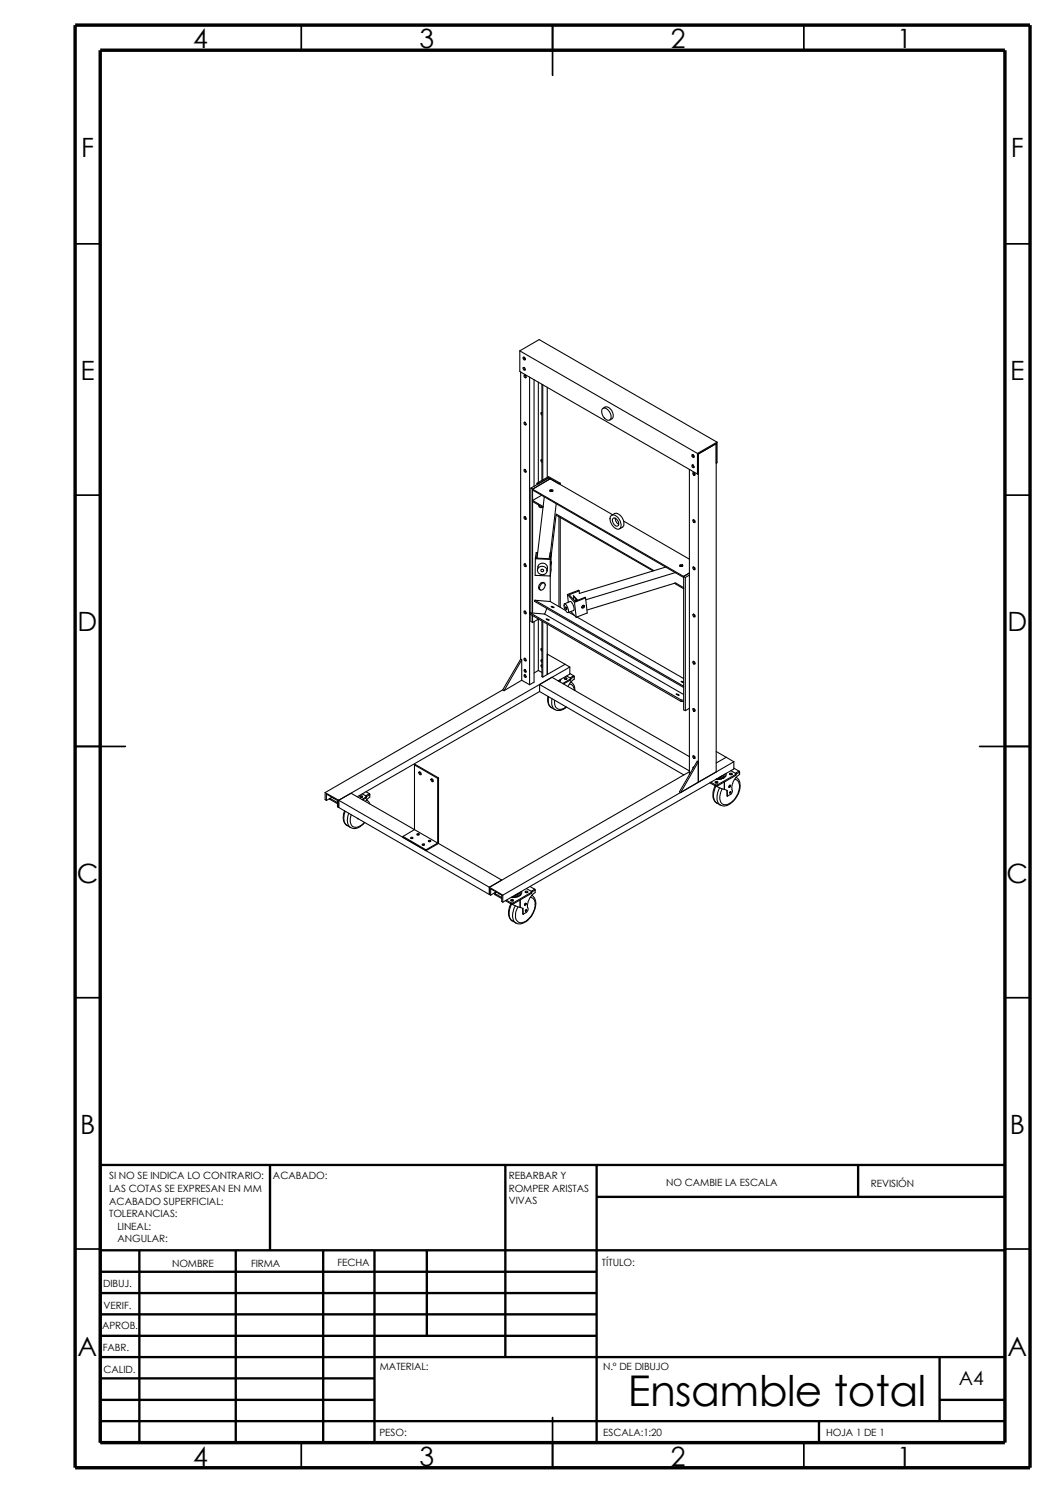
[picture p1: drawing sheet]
<svg xmlns="http://www.w3.org/2000/svg" width="210mm" height="297mm" viewBox="0 0 210 297" stroke-linecap="round" stroke-linejoin="round" font-family="sans-serif">
<g fill="none" stroke="#000" stroke-width=".34">
<path d="M59.9 5v5M109.9 5v10M159.9 5v5M14.9 48.5h5M199.9 48.5h5M14.9 98.5h5M199.9 98.5h5M14.9 148.5h10M194.9 148.5h10M14.9 198.5h5M199.9 198.5h5M14.9 248.5h5"/>
<path d="M199.9 248.5h5M59.9 287v5M109.9 282v10M159.9 287v5"/>
</g>
<g fill="none" stroke="#000" stroke-width=".47">
<path d="M53.7 231.8v17M100.5 231.8v38.2M118.7 231.8v55.2M118.7 238.1h81.2M170.7 231.8v6.3M199.9 231.8h-180v55.2M19.9 248.8h180M19.9 257.3h98.8M19.9 253h98.8M27.7 248.8v38.2M46.9 248.8v38.2M64.3 248.8v38.2"/>
<path d="M74.5 248.8v38.2M84.9 248.8v17M19.9 265.8h98.8M19.9 261.5h98.8M19.9 278.5h54.6M19.9 274.2h54.6M19.9 270h180M186.9 278.5h13M186.9 270v12.7M19.9 282.7h180M162.9 282.7v4.3"/>
</g>
<path d="M14.9 5h190v287h-190zM19.9 10h180v277h-180z" fill="none" stroke="#000" stroke-width=".68" stroke-linecap="butt"/>
<g fill="none" stroke="#000" stroke-width=".21">
<path d="M103.4 69.8l35.4 20.4M103.4 69.8v4.1l35.4 20.4M103.4 69.8l3.9-2.2 35.4 20.4M103.6 74v57.1M104.1 73.2a.28 .28 0 0 1 .4 .1 .28 .28 0 0 1-.2 .4zM104.1 71.1h.3a.26 .26 0 0 1 .2 .3 .26 .26 0 0 1-.3 .2 .26 .26 0 0 1-.2-.3zM104.2 71.1l.2 .4M104.2 73.1l.3 .5M104.3 74.6l.2 .1a.24 .24 0 0 1 .2 .2 .24 .24 0 0 1-.2 .2l-.2-.2zM104.3 71.3h.2M104.4 71.4l.1-.1-.1 .2M104.4 74.6l.1 .3 .2 .2"/>
<path d="M104.4 71.5h.1M105.4 75v61.2M106.3 75.5v21.3M107.1 76v20M107.8 76.5v19.1M108 76.5v19M108.9 77v18M104.3 84l.2 .1a.24 .24 0 0 1 .2 .2 .24 .24 0 0 1-.2 .2l-.2-.2zM104.3 93.4l.2 .1a.24 .24 0 0 1 .2 .2 .24 .24 0 0 1-.2 .2l-.2-.2zM104.4 84v.2l.3 .3M104.4 93.4v.2l.3 .3M105.6 97.1v24.8"/>
<path d="M105.6 97.1l.4 .2M106 97.3v24.7M106 97.3l30 17.4M106 97.5l30 17.4M106 99.8l2 1.2M106.8 96.1l2.3-1.3 2.4 1.3M106.8 96.1v.3M107.7 98.6l-1.7 1 2.1 1.2M107.8 82.1v.2M107.8 91.4v.3M107.8 82.1h-.2l.2 .5M107.8 91.5v-.1a.3 .3 0 0 0-.2 .3 .3 .3 0 0 0 .2 .3"/>
<path d="M108.3 98.8l-1.5 12.2M109.1 95.1l2.1 1.2 .3-.2M109.1 95.1l-2 1.2-.3-.2M109.1 95.1l-3.5 2M109.1 95.1l.4 .1M109.4 97.5h.5a.15 .15 0 0 1 .1 .1 .15 .15 0 0 1-.2 .1l-.2 .1zM109.4 97.7h.6zM109.5 95.2l-3.5 2.1M109.5 95.2l12.4 7.2M109.5 97.7h.4M111.5 96.1v.3M119.8 81.4a.97 .97 0 0 1 1.5 .6l.1 .1a1.27 1.27 0 0 1 0 1.4 1.21 1.21 0 0 1-1.6-1l-.1-.4z"/>
<path d="M120 81.2l.4-.2a1.55 1.55 0 0 1 1.6 1.5l-.1 .6-.6 .5M137.2 93.4v60.7M137.7 90.5h.2a.24 .24 0 0 1 .2 .3 .24 .24 0 0 1-.2 .2l-.2-.2zM137.7 92.5a.4 .4 0 0 1 .3 .5h-.2zM137.8 94.1l.2-.1 .2 .1v.5l-.2-.1zM137.8 90.7h.2M137.8 90.5l.2 .4M137.8 92.5l.1 .3 .2 .2M137.9 90.8l.1-.1v.2M138 94l.2 .4M138 90.9h.1M138.2 94.2v.2"/>
<path d="M138.2 94.4l.1 .1M138.8 90.2v4.1M138.9 94.2l-.1 .1M142.5 88.3l-3.6 2v65.3M142.5 88.3v65.3l-3.6 2M142.5 88.3l-3.6 2M142.7 88l-3.9 2.2M142.7 88v4.1l-.2 .1M104.3 102.8l.3 .2v.3h-.2zM104.3 112.2a.4 .4 0 0 1 .3 .5l-.3-.2zM104.4 102.8l.1 .3 .2 .2M104.4 112.2l.1 .3 .2 .1"/>
<path d="M106.4 119.4l29.6 17.1M106.4 119.4l3.1 .3M106.4 119.4l-.1 .2 29.7 17.2M106.5 111.2l3 .1M106.9 109.9l-.1 1.1 2.5 .2 .1-1.2 .2 .1M106.9 109.9h-.2l-.2 1.3M106.9 109.9v.5M106.9 113.4l.2-.7a.72 .72 0 0 1 .7-.6 .96 .96 0 0 1 1.1 .6l-.1 .9M107.1 112.9a.92 .92 0 0 1 1.4 0 .92 .92 0 0 1 0 1.3 .93 .93 0 0 1-1.2-.1 .93 .93 0 0 1-.2-1.2zM107.1 100.5l.2 .3 .2 .2M107.4 100.6v.2a.36 .36 0 0 0 .5 .1M107.6 116.3a.48 .48 0 0 1 .7-.3 .48 .48 0 0 1 .1 .8l-.5 .5a.33 .33 0 0 1-.3 .1 .33 .33 0 0 1-.2-.2v-.4z"/>
<path d="M108.3 116a.85 .85 0 0 0-.9 .2 .85 .85 0 0 0-.2 .9l.3 .3M109.5 111.3v8.4M109.5 119.7l3 1.8M109.6 111.8v.6zM109.6 110.1v3.3l-.1 1.2-3-.1v-3.3M109.6 110.1l-.1 1.2M110.7 100.2l-1.2 9.8M110.7 102.3l-1.1 8.5M110.7 102.3l19.4 11.2M110.7 102.5l19.2 11.1M111.2 102.8v17.9M111.5 102.9v17.9"/>
<path d="M112.9 118.3l.2 1.5M112.9 118.3l1.4 1.5M114 118.4l.9 1M114.1 119.3v-.6l.8 .8M114.3 119.8l.3 3M114.5 119.5h.1M114.6 119.2v.4M114.8 119.3l-.3 .2M115.2 117.6l-.1-.2-2.2 .9M115.2 117.6l-2 .7 1.2 1.3 2-.8 .1 .2M115.2 117.6l.1 .5M116.5 119l.3 3-2.2 .8"/>
<path d="M116.5 119l-2.2 .8M121.7 102.5a1.55 1.55 0 0 1 1.7 1.2 1.2 1.2 0 0 1-.2 1.5 1.94 1.94 0 0 1-1.8-2.2zM121.7 102.5l.6-.3a1.72 1.72 0 0 1 1.8 1.6l-.1 .9-.7 .5M122 103.2a.91 .91 0 0 1 1.1 .9 .46 .46 0 0 1-.3 .6 .46 .46 0 0 1-.6-.3l-.4-.8zM122.4 103.1l.2 .7 .5 .5M124.1 103.7l13.1 7.6M132.5 112.8l-17.2 5.3M134.2 116l1.8 1.1M134.4 113.9l-17.9 5.4M134.4 116l-17.6 5.4M134.4 116l1.6 .9M135.3 112.6h.5"/>
<path d="M135.3 112.4h.4l.1 .2h-.5l-.1-.1zM135.4 112.7h.3M136 114.7l.4 .2M136 114.7v26.5l.4 .2M136.4 114.9v26.5M137.2 114.4l-.8 .5M137.2 114l-1.2 .7M137.8 103.5l.2-.1 .2 .1v.5l-.3-.2zM137.9 112.8l.3 .1v.5l-.3-.2zM138 103.4l.2 .4M138 112.8l.2 .4M138.2 103.6v.2"/>
<path d="M138.2 113v.2M138.2 103.8l.1 .1M138.2 113.2h.1M100 137.2l.3 .2M100 137.2l-35.3 20.5M103.6 131.1l.2 .2M103.6 131.1l-3.6 6.1M103.8 135.3l1.6 .9M103.8 135.3l-3.5 2.1M103.8 131.3l-3.5 6.1M103.8 131.3v4M104.3 121.6a.36 .36 0 0 1 .3 .2 .36 .36 0 0 1 0 .3l-.3-.1z"/>
<path d="M104.3 131h.2a.24 .24 0 0 1 .2 .3 .24 .24 0 0 1-.2 .2l-.2-.2zM104.3 133.2l.2 .1 .2 .3a.24 .24 0 0 1-.3 .1 .24 .24 0 0 1-.1-.2zM104.3 134.2l.3 .2 .1 .3a.24 .24 0 0 1-.3 0 .24 .24 0 0 1-.1-.2zM104.4 121.6l.1 .3 .2 .1M104.4 131v.2l.3 .2M104.4 133.2l.3 .4M104.4 134.2l.3 .5M105.5 121.9l-.1 .2 30.1 17.4M105.5 121.9l30.1 17.4M105.5 121.9l2.9 .3M105.6 122.3v1.4l.4 .2M106 122.5v1.4"/>
<path d="M106.3 123.7v12l-.9 .5M107.1 123.2v10.2M107.1 133.4l-.8 .5M107.1 133.4l.7 .4M107.1 123.1l-1.1 .8M107.4 136.2l29.8 17.2M107.4 137.6l28.7 16.6M107.4 136.2v1.4M107.4 136.2l2.4-1.5 27.4 15.8M107.4 137.6l-36.3 20.9M107.8 129v.3M107.8 131.3v.2"/>
<path d="M107.8 132.3v.2M107.8 129l-.2 .1 .2 .4M107.8 131.3a.27 .27 0 0 0-.1 .2 .27 .27 0 0 0 .1 .3M107.8 132.3a.26 .26 0 0 0-.2 .2 .26 .26 0 0 0 .2 .3M107.8 123.6v11l.2 .1M108 123.7v11M108.4 122.2l27.6 16M108.7 123.1l.6 .3zM108.8 121l-.4 1.2M108.9 124.2v10M108.9 130.1l3.5 2.1M109 138.6l.1 1.4 .6 .8"/>
<path d="M109.1 138.6l.1 1.6 .5 .6M109.6 120.6h.3l.3 .3zM109.9 139l-.1 1.3 .6 .9M110.4 139.3a1.35 1.35 0 0 0 1.1 1.8l1.1-.5M111.1 135.4v.1M111.4 135.3l-.1 .3M111.6 135.1l-.2 .5M112.3 120.1a1.5 1.5 0 0 1 .8 1.7 .36 .36 0 0 1-.4 0 .36 .36 0 0 1-.2-.3l-.2-.6zM112.3 120.1l1.2-.4 .6 .8 .1 .9-1.2 .5M112.3 134.9l.3-.1 .2 .2-.3 .2-.2-.2zM112.3 135.1h.4M112.4 132.2l-4.4 2.5"/>
<path d="M112.4 132.2l1 .5M112.5 120.8l.3 .2-.1 .3zM112.7 134.5l.8 .4v.2M113.2 121.8l1.1 .7M113.3 136.1l.7 .3 .3 .9M113.4 134l.7 .5M113.4 132.7l-46 26.5M113.4 132.7v1.4l-2.4 1.4M113.5 135.1l-1.5 .9M113.5 135.1v.2M113.5 135.3l-1.4 .8M113.5 135v.3"/>
<path d="M113.6 121.7l1 1.1M113.6 135.7l.7 .8 .1 .9M114.1 134.5l.2 .1M114.1 134.5l-.7 .4M114.3 134.6v.5l-.8 .7-.5 .8M114.3 134.6l-.8 .4M114.8 122.8l21.2 12.2M116.2 120.4l-.2 .4-.3 .1 .5-.3v-.2l-.5 .4M134.5 138l.6 .3h-.4zM135.5 139.5l.5 .1M135.6 139.3l-.1 .2M135.6 139.3h.4"/>
<path d="M136 135.7l-.5-.1 .5 .2M137.8 131.7l.2-.1 .2 .1 .1 .4-.3-.1zM137.9 122.2l.3 .1 .1 .4-.3-.1zM138 122.2l.2 .4M138 131.6l.2 .4M138.2 122.4v.2M138.2 131.8v.2M138.2 122.6h.1M138.2 132h.1M64.7 157.7v1.4l.2 .2M64.7 157.7l2.7 1.5M64.9 159.3v-1.3l2.2 1.3v1.2l.3 .2"/>
<path d="M65.6 158.9l.1 .1M65.7 159v-.2l1.4 .9M65.7 159l1.4 .9M66 158.6l-1.1 .7M66.4 158.8l.1 .1M66.4 158.8h.1M67.4 159.2l30 17.3M67.4 159.2v1.5M67.4 159.2l2.4-1.4 12.7 7.3M71.6 158.4l.4-.1 .1 .2-.4 .1zM71.7 158.6h.4M72.1 157.9l.8 .5-.1 .2"/>
<path d="M72.8 158.6l-.8 .4M72.8 158.6v.2M72.8 158.8l-.6 .3M72.8 157.5l.7 .4M72.9 159.1l.7 .8M73.5 157.9l.1 .2M73.5 157.9l-.7 .4M73.6 158.1l-.7 .4-.1 .3M73.6 158.1v.5l-.9 .8M82.5 152.2l4.6 2.7M82.5 152.2v12.9M82.5 152.2l.1-.1 4.6 2.7"/>
<path d="M83.4 153.6l.1-.1 .2 .3v.3l-.3-.1zM83.5 153.6l.1 .3 .2 .2M85.8 155h.2a.27 .27 0 0 1 .2 .3 .27 .27 0 0 1-.2 .2zM85.9 155l.3 .4M87.1 154.9v12.8M87.2 154.8l-.1 .1M87.2 154.8v13M109.7 140.8l.7 .4M112.7 140.7l-.1 .1a2.37 2.37 0 0 1-1.7 .6l-.5-.2M137.2 140.9l-.8 .5M137.2 153.5l-39.8 23M137.8 150.4l.2-.1 .2 .2v.4l-.3-.2z"/>
<path d="M137.8 141l.4 .1 .1 .4a.38 .38 0 0 1-.5-.5zM138 152.7l-.1-.1v.3M138 141l.2 .4M138 150.4l.2 .4M138.2 141.2v.2M138.2 150.5v.3M138.2 141.4h.1M138.2 150.8h.1M138.7 151.4l.2 .2-3.5 6.1-.2-.1zM138.9 155.6l-3.5 2.1M141.2 155.7l1.2 .7M141.4 155.6l1 .6"/>
<path d="M142.3 156.3l-.4 1.3v1l.1 .5 .6 .7M142.3 155.6l.4-.1 .1 .2-.4 .1zM142.3 155.7h.4M142.4 155.7h.3M142.4 156.4h.3M142.4 156.2h.3M142.4 156.2v.2M142.5 156.4a2.8 2.8 0 0 0 0 3.2l.1 .2M142.5 149.5l2 1.2M142.5 156.4l1.6 .7M142.6 159.8l.7 .3M142.7 156.2v.2"/>
<path d="M143.2 156.7l-.4 1-.1 1.4 .2 .6 .4 .4M143.6 154.3l-.4 .3M143.8 154.3l-.3 .3-.5 .1M144 154.1a.88 .88 0 0 1-.8 .8h-.5M144.1 157.1h.1M144.1 155.6v1.5M144.1 157.1l.6 .2v1.1M144.2 154a1.16 1.16 0 0 1-1.6 1h-.1M144.4 153.9a1.2 1.2 0 0 1-1.4 1.2h-.6M144.5 150.7l-2 1.1M144.5 150.7l1.5 .9M144.6 157.2l.1 1.2"/>
<path d="M145 156.4l.2-.2a.24 .24 0 0 1 .1 .3 .24 .24 0 0 1-.3 .1zM145.2 153.9h.5v.2h-.4zM145.2 154.1h.4M145.2 157.6l.2-.1v.3h-.2zM145.2 156.2v.3l-.2 .1M145.4 153.3l1 .6-.1 .2M146 152.8l1 .6M146 151.6l-46 26.5M146 151.6v1.4l-46 26.5M146.2 155.1a1.58 1.58 0 0 1 .8 2.3 3.7 3.7 0 0 1-2.5 2.7 1.02 1.02 0 0 1-1.1-.5 3.3 3.3 0 0 1 .3-2.7M146.3 154.1l-3.6 2.1M146.3 154.1v.2"/>
<path d="M146.3 154.3l-3.6 2.1M146.4 154l-.1 .3M146.5 154.6l.1 .1a2.13 2.13 0 0 1 .5 2.7 3.8 3.8 0 0 1-3.2 3l-.6-.3M147 153.4l.2 .2M147 153.4l-.7 .4M147.2 153.6v.5a3.1 3.1 0 0 0-1.5 3.4l-.2 .5-.8 .4M147.2 153.6l-.8 .4M67.4 160.7l30 17.3M68.5 161.3a2.29 2.29 0 0 0 .6 3M68.7 161.4a2.27 2.27 0 0 0 .4 2.9M69.1 164.3l.7 .3M69.4 161.8a2.27 2.27 0 0 0 .4 2.8"/>
<path d="M69.9 162.1h-.1a2.22 2.22 0 0 0 .2 2.2 1.82 1.82 0 0 0 2.5-.7M71.1 162.8l.1 .1M71.2 162.9h.1M72.6 163.7a2.27 2.27 0 0 1-2.8 .9M80.2 166.4l4.6 2.7M80.2 166.4v.2l4.6 2.6M81.7 166.7l.3-.1 .2 .2h-.4zM81.7 166.8h.4M82.5 165.1l4.6 2.6M82.5 165.1l-2.3 1.3M83 165.9h.4a.2 .2 0 0 1-.2 .3 .2 .2 0 0 1-.2-.3zM83 166.1h.4"/>
<path d="M84.1 168.1h.3M84.8 169.1v.1M85.2 167.3l.3-.1 .2 .1-.3 .2zM85.3 167.4h.3M87.1 167.7l-2.3 1.4M87.2 167.8l-2.4 1.4M87.2 167.8l12.6 7.3-2.4 1.4M97.4 176.5v1.5M97.4 176.5l2.6 1.6M97.4 178l.2 .1M97.6 178.1v-1.3l2.2 1.3v1.3l.2 .1M98.5 177.9v.1"/>
<path d="M98.5 177.7v.3M98.5 178l1.3 .8M98.7 177.5l-1.1 .6M98.7 177.5l-.2 .2v.1l1.3 .8M99.2 177.8h.2M99.3 177.8h.1M100 178.1v1.4M100.6 179.2l1.1 .7M100.8 179.1l.9 .6M101.6 179.1l.2-.2 .4 .1a.28 .28 0 0 1-.3 .3 .28 .28 0 0 1-.3-.2zM101.6 179.8l-.3 .7a3 3 0 0 0 0 1.9l.6 .8M101.7 179.2h.4"/>
<path d="M101.7 179.7h.4M101.7 179.9h.4M101.7 179.7v.2M101.8 179.9l-.4 .9-.1 1.4 .2 .6 .4 .4M101.9 179.9l1.6 .6M102.1 179.7v.2M103 177.8l-.5 .3M103.1 177.7l-.1 .3-.6 .2M103.4 177.6l-.4 .6-1 .2M103.5 179.1v1.4M103.5 179v1.6M103.6 177.5a1.02 1.02 0 0 1-1.2 1h-.6"/>
<path d="M103.8 177.4a1.17 1.17 0 0 1-1.3 1.2l-.8-.1M104.4 179.8l.1-.1a.21 .21 0 0 1 .1 .3 .21 .21 0 0 1-.2 .1zM104.5 177.5h.5M104.6 177.3h.3a.24 .24 0 0 1-.1 .4 .24 .24 0 0 1-.3-.3zM104.6 179.7l-.2 .4M104.7 176.8l1 .5v.2M105.5 178.5l.2 .1a1.38 1.38 0 0 1 .7 1.9 3.5 3.5 0 0 1-2.9 3.1l-.6-.3-.3-.7v-.9l.4-1.3M105.5 176.4l.9 .5M105.7 177.5l-3.6 2.2M105.7 177.5v.3M105.7 177.8l-3.6 2.1M105.8 178.1a2.31 2.31 0 0 1 .5 3.2 3.4 3.4 0 0 1-3.3 2.5l-.3-.2"/>
<path d="M106.4 176.9l.1 .2M106.4 176.9l-.7 .4M106.5 177.1l-.7 .4-.1 .3M106.5 177.1v.5a3.2 3.2 0 0 0-1.4 3.4l-.4 .5-.6 .4M101.9 183.2l.8 .4M102.5 180.2a2.79 2.79 0 0 0 .1 3.4h.1M103.5 180.5v.1M103.5 180.6l.6 .1v1.2M104 180.7l.1 1.2M104.5 181.1l.3-.1-.2 .3z"/>
<circle cx="107.9" cy="113.5" r=".25"/>
<circle cx="116" cy="120.7" r=".29"/>
<circle cx="84.2" cy="168" r=".2"/>
</g>
<text font-size="8.4" x="124.9" y="279.7">Ensamble total</text>
<g font-size="5.3">
<text x="38.4" y="9.6">4</text>
<text x="83.4" y="9.6">3</text>
<text x="133.5" y="9.6">2</text>
<text x="178.5" y="9.6">1</text>
<text x="16.1" y="31.3">F</text>
<text x="201.1" y="31.3">F</text>
<text x="16" y="75.6">E</text>
<text x="201" y="75.6">E</text>
<text x="15.5" y="125.6">D</text>
<text x="200.4" y="125.6">D</text>
<text x="15.3" y="175.6">C</text>
<text x="200.3" y="175.6">C</text>
<text x="15.9" y="225.6">B</text>
<text x="200.9" y="225.6">B</text>
<text x="15.5" y="269.8">A</text>
<text x="200.4" y="269.8">A</text>
<text x="38.4" y="291.6">4</text>
<text x="83.4" y="291.6">3</text>
<text x="133.5" y="291.6">2</text>
<text x="178.5" y="291.6">1</text>
</g>
<text font-size="3.9" x="190.8" y="275.5">A4</text>
<g font-size="2">
<text x="21.7" y="234.7">SI NO SE INDICA LO CONTRARIO:</text>
<text x="21.7" y="237.2">LAS COTAS SE EXPRESAN EN MM</text>
<text x="21.7" y="239.6">ACABADO SUPERFICIAL:</text>
<text x="54.3" y="234.7">ACABADO:</text>
<text x="101.2" y="239.6">VIVAS</text>
<text x="101.2" y="234.6">REBARBAR Y</text>
<text x="101.2" y="237.1">ROMPER ARISTAS</text>
<text x="132.5" y="236">NO CAMBIE LA ESCALA</text>
<text x="173.3" y="236.2">REVISIÓN</text>
<text x="21.7" y="242.1">TOLERANCIAS:</text>
<text x="23.4" y="244.6">LINEAL:</text>
<text x="23.4" y="247.1">ANGULAR:</text>
<text x="67.1" y="252">FECHA</text>
<text x="119.8" y="252">TÍTULO:</text>
<text x="20.5" y="256.1">DIBUJ.</text>
<text x="34.2" y="252.1">NOMBRE</text>
<text x="50" y="252">FIRMA</text>
<text x="20.6" y="260.4">VERIF.</text>
<text x="20.3" y="264.5">APROB.</text>
<text x="20.4" y="268.8">FABR.</text>
<text x="20.6" y="273.2">CALID.</text>
<text x="75.6" y="272.6">MATERIAL:</text>
<text x="120" y="272.6">N.º DE DIBUJO</text>
<text x="75.5" y="285.6">PESO:</text>
<text x="120" y="285.7">ESCALA:1:20</text>
<text x="164.4" y="285.7">HOJA 1 DE 1</text>
</g>
</svg>
